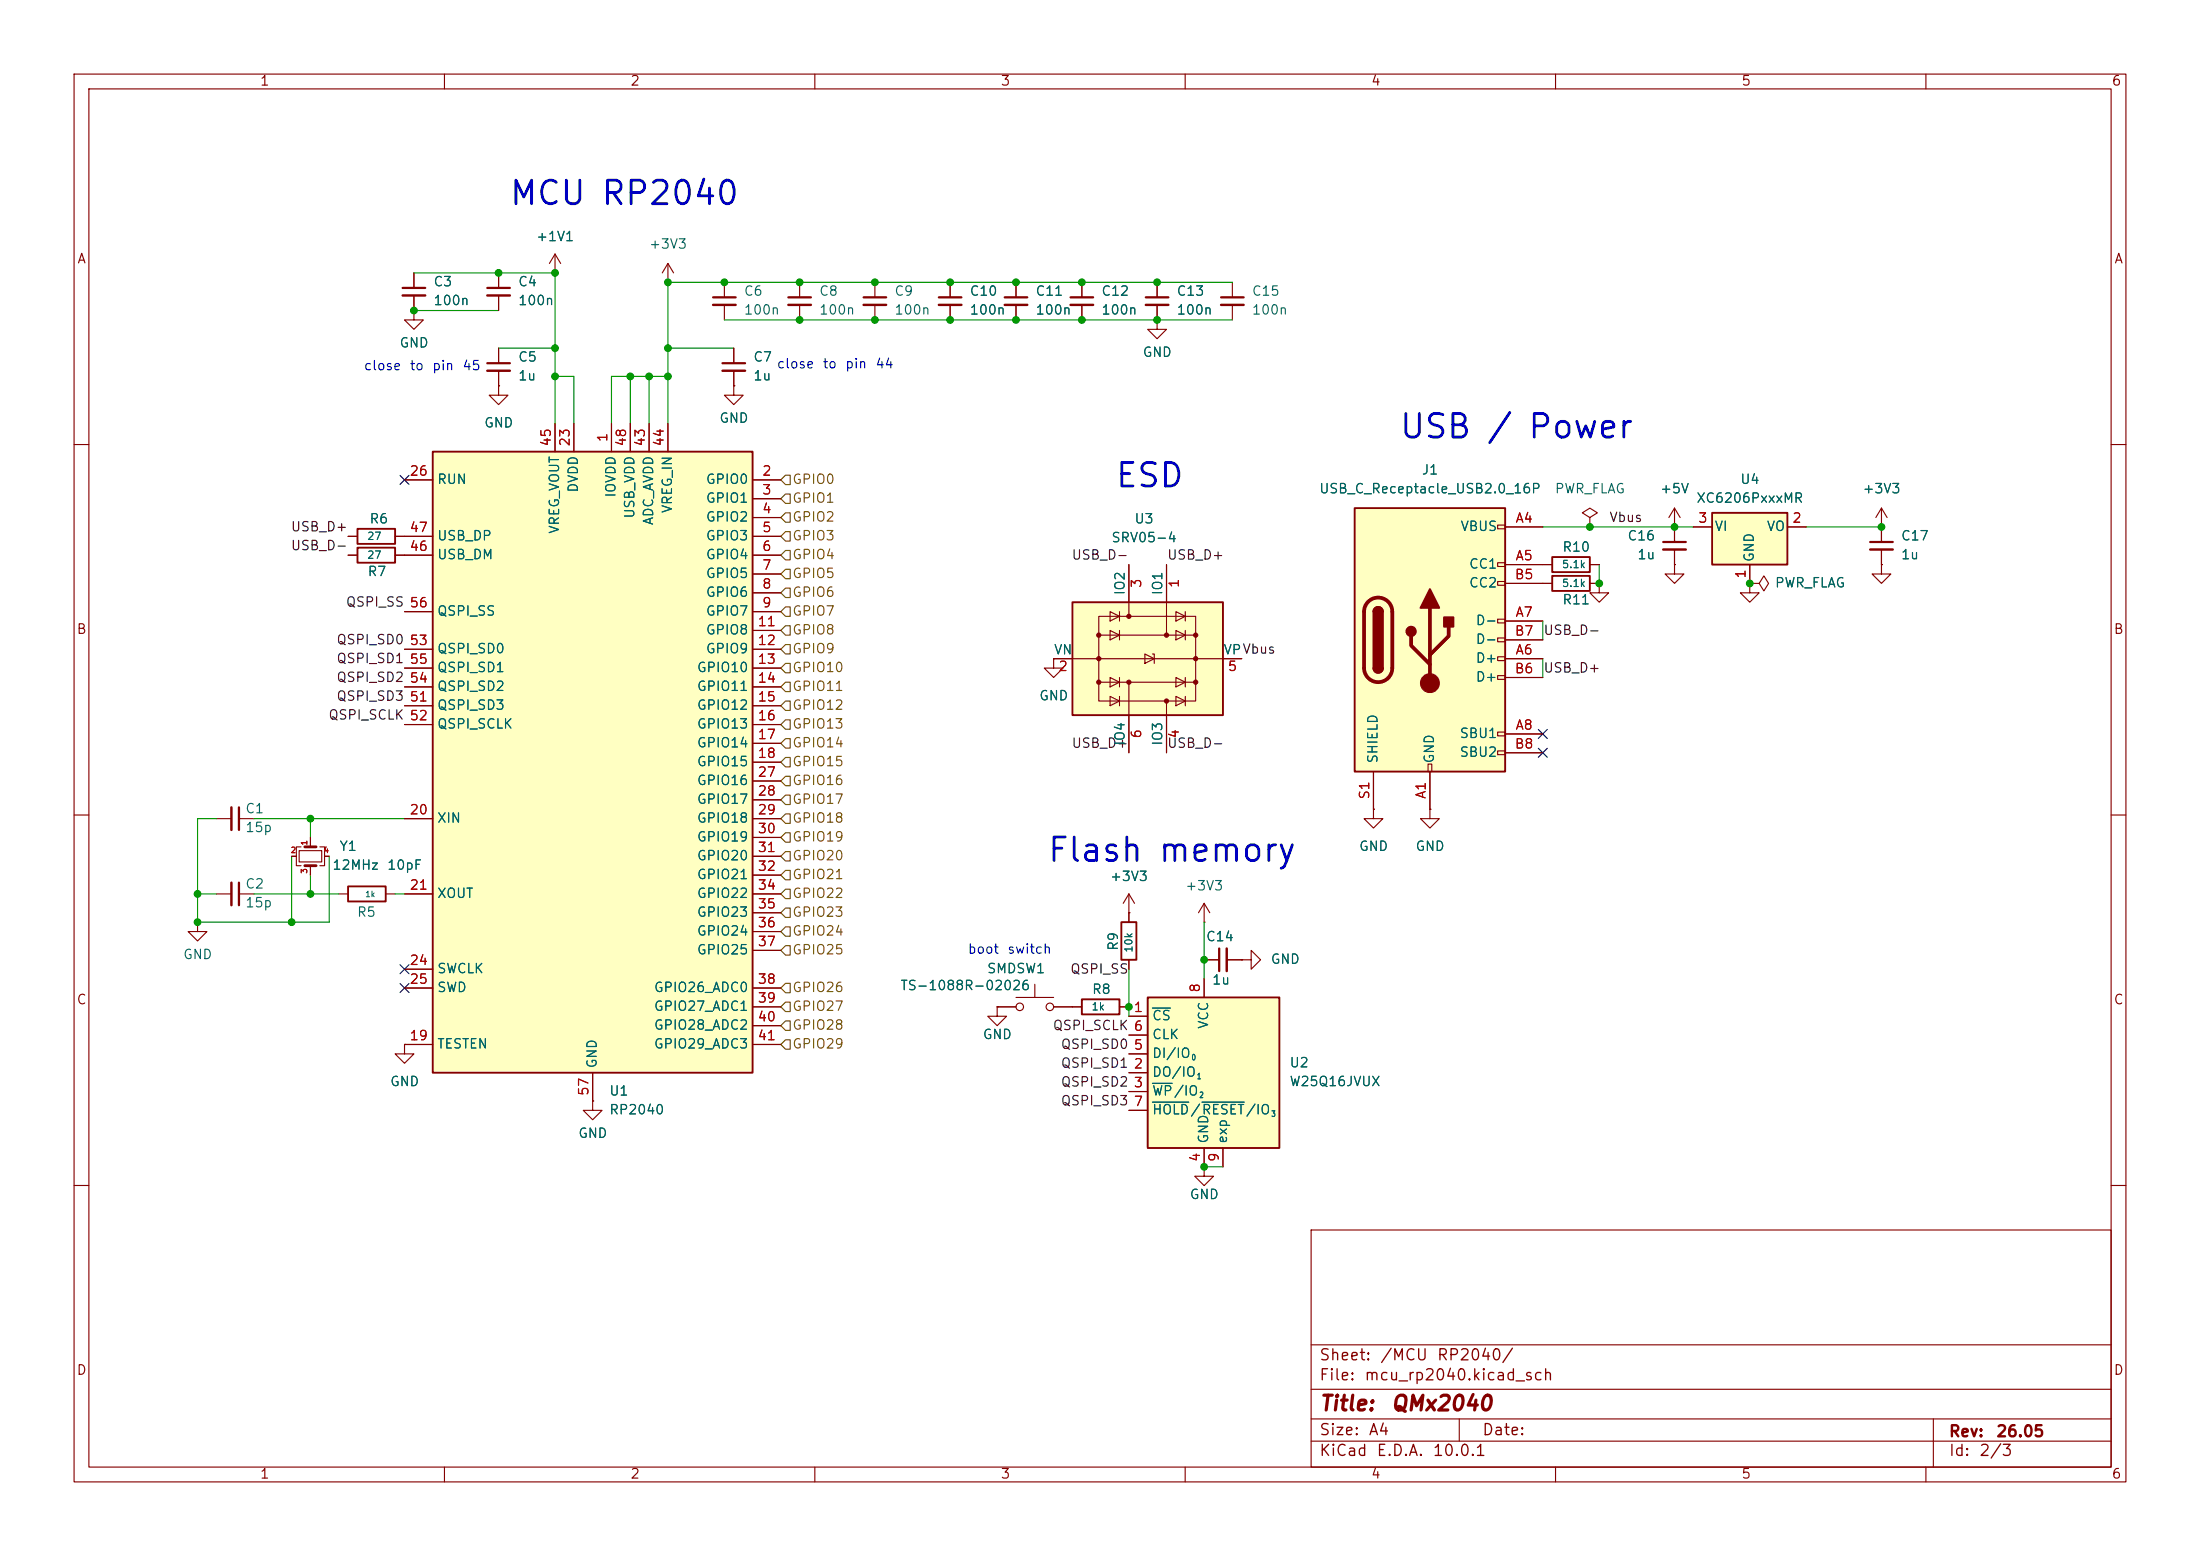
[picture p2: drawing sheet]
<svg xmlns="http://www.w3.org/2000/svg" width="297mm" height="210mm" viewBox="0 0 297 210" stroke-linecap="round" stroke-linejoin="round" font-family="sans-serif">
<g fill="none" stroke="#840000" stroke-width=".15">
<path d="M10 10h277v190h-277zM12 12h273v186h-273zM60 10v2M110 10v2M160 10v2M210 10v2M260 10v2M74.9 36.8h.1M74.9 34.3l-.7 1.3M74.9 34.3l.8 1.3M74.9 34.3v2.5M90.2 38.1h.1"/>
<path d="M90.2 35.6l-.8 1.2M90.2 35.6l.7 1.2M90.2 35.6v2.5M146 38.1v2M67.3 52.1v1.2h1.3l-1.3 1.3-1.3-1.3h1.3M67.3 52.1h.1M99.1 52.1v1.2h1.2l-1.2 1.3-1.3-1.3h1.3M99.1 52.1h.1M146 41.1v2.1M156.2 43.2v1.3h1.3l-1.3 1.2-1.3-1.2h1.3M156.2 43.2h.1M10 60h2"/>
<path d="M285 60h2M10 110h2M29.2 110.5h2M32.3 110.5h2M39.4 115.6h.6M40.4 114.8h3v1.5h-3zM40.6 114.3h-.6v2.5h.6M41.9 113v1.3M41.9 116.8v1.3M43.2 114.3h.6v2.5h-.6M43.8 115.6h.6M285 110h2"/>
<path d="M26.7 124.5v1.2h1.2l-1.2 1.3-1.3-1.3h1.3M26.7 124.5h.1M45.7 120.7h1.3M52.1 120.7h1.2M134.6 135.9v1.3h1.3l-1.3 1.2-1.3-1.2h1.3M134.6 135.9h.1M134.6 135.9h2.6M137.2 134.6h5M139.7 132.8v1.8M142.2 135.9h2.6M54.6 141v1.2h1.3l-1.3 1.3-1.3-1.3h1.3M54.6 141h.1"/>
<path d="M80 148.6v1.3h1.3l-1.3 1.2-1.3-1.2h1.3M80 148.6h.1M10 160h2M177 166h108v32h-108zM285 160h2M60 198v2M110 198v2M160 198v2M177 194.5h108M177 191.5h108M177 187.5h108M177 181.5h108"/>
<path d="M197 191.5v3M210 198v2M260 198v2M261 191.5v6.5"/>
<circle cx="137.7" cy="135.9" r=".51"/>
<circle cx="141.7" cy="135.9" r=".51"/>
</g>
<path d="M144.5 40.1h3.1M32.3 109v3" fill="none" stroke="#840000" stroke-width=".3"/>
<path d="M144.5 41.1h3.1M31.2 109v3" fill="none" stroke="#840000" stroke-width=".33"/>
<path d="M41.1 114.3h1.6M41.1 116.8h1.6" fill="none" stroke="#840000" stroke-width=".38"/>
<path d="M47 119.6h5.1v2.1h-5.1z" fill="none" stroke="#840000" stroke-width=".25"/>
<path d="M58.4 61h43.2v83.8h-43.2z" fill="#ffffc2"/>
<path d="M48.3 73.9h5v2h-5zM58.4 61h43.2v83.8h-43.2z" fill="none" stroke="#840000" stroke-width=".25"/>
<g fill="none" stroke="#840000" stroke-width=".15">
<path d="M74.9 57.2v3.8M77.5 57.2v3.8M82.5 57.2v3.8M85.1 57.2v3.8M87.6 57.2v3.8M90.2 57.2v3.8M47 74.9h1.3M53.3 74.9h5.1M54.6 64.8h3.8M54.6 72.4h3.8M101.6 64.8h3.8M101.6 67.3h3.8"/>
<path d="M101.6 69.9h3.8M101.6 72.4h3.8M101.6 74.9h3.8M101.6 77.5h3.8M214.6 69.9l1-.7-1-.6-1 .6 1 .7v1.2M214.6 71.1h.1M54.6 82.6h3.8M54.6 87.6h3.8M54.6 90.2h3.8M54.6 92.7h3.8M54.6 95.3h3.8M54.6 97.8h3.8"/>
<path d="M101.6 80h3.8M101.6 82.6h3.8M101.6 85.1h3.8M101.6 87.6h3.8M101.6 90.2h3.8M101.6 92.7h3.8M101.6 95.3h3.8M101.6 97.8h3.8M54.6 110.5h3.8M101.6 100.3h3.8M101.6 102.9h3.8M101.6 110.5h3.8"/>
<path d="M101.6 105.4h3.8M101.6 108h3.8M101.6 113h3.8M101.6 115.6h3.8M101.6 118.1h3.8M29.2 120.7h2M32.3 120.7h2M54.6 120.7h3.8M54.6 130.8h3.8M54.6 133.4h3.8M101.6 120.7h3.8M101.6 133.4h3.8"/>
<path d="M101.6 123.2h3.8M101.6 125.7h3.8M101.6 128.3h3.8M101.6 135.9h3.8M101.6 138.4h3.8M54.6 141h3.8M80 144.8v3.8M101.6 141h3.8"/>
</g>
<path d="M32.3 119.1v3.1" fill="none" stroke="#840000" stroke-width=".3"/>
<path d="M31.2 119.1v3.1" fill="none" stroke="#840000" stroke-width=".33"/>
<path d="M154.9 134.6h17.8v20.3h-17.8z" fill="#ffffc2"/>
<path d="M48.3 71.4h5v2h-5zM146 134.9h5.1v2h-5.1zM151.4 124.5h2v5h-2zM154.9 134.6h17.8v20.3h-17.8z" fill="none" stroke="#840000" stroke-width=".25"/>
<g fill="none" stroke="#840000" stroke-width=".15">
<path d="M97.8 38.1v2M156.2 38.1v2M166.4 38.1v2M97.8 41.1v2.1M99.1 47v2M99.1 50v2.1M156.2 41.1v2.1M166.4 41.1v2.1M47 72.4h1.3M53.3 72.4h1.3M226.1 71.1h.1M226.1 68.6l-.8 1.3"/>
<path d="M226.1 68.6l.7 1.3M226.1 68.6v2.5M236.2 78.7v1.3h1.3l-1.3 1.3-1.3-1.3h1.3M236.2 78.7h.1M185.4 109.2v1.3h1.3l-1.3 1.3-1.3-1.3h1.3M185.4 109.2h.1M193 109.2v1.3h1.3l-1.3 1.3-1.2-1.3h1.2M193 109.2h.1M144.8 135.9h1.2M151.1 135.9h1.3M152.4 123.2h.1M152.4 137.2h2.5"/>
<path d="M152.4 139.7h2.5M152.4 120.7v3.8M152.4 129.5v1.3M152.4 120.7l-.8 1.2M152.4 120.7l.8 1.2M162.6 124.5h.1M162.6 121.9v2.6M162.6 132.1v2.5M162.6 121.9l-.8 1.3M162.6 121.9l.7 1.3M162.6 129.5h2M165.6 129.5h2"/>
<path d="M167.6 129.5h1.3v-1.2l1.3 1.2-1.3 1.3v-1.3M167.6 129.5h.1M152.4 144.8h2.5M152.4 147.3h2.5M152.4 142.2h2.5M152.4 149.9h2.5M162.6 157.5v1.3h1.2l-1.2 1.2-1.3-1.2h1.3M162.6 157.5h.1M162.6 154.9v2.6M165.1 154.9v2.6"/>
</g>
<path d="M155.6 136.1h2.4M155.6 146.2h2.6M155.6 148.8h4.9M162.3 148.8h5.7" fill="none" stroke="#006464" stroke-width=".15"/>
<path d="M96.3 40.1h3M97.5 49h3.1M154.7 40.1h3M164.8 40.1h3.1M164.6 128v3.1" fill="none" stroke="#840000" stroke-width=".3"/>
<path d="M96.3 41.1h3M97.5 50h3.1M154.7 41.1h3M164.8 41.1h3.1M165.6 128v3.1" fill="none" stroke="#840000" stroke-width=".33"/>
<path d="M231.1 69.2h10.2v7h-10.2z" fill="#ffffc2"/>
<path d="M209.5 77.7h5.1v2.1h-5.1zM209.5 75.2h5.1v2h-5.1zM231.1 69.2h10.2v7h-10.2z" fill="none" stroke="#840000" stroke-width=".25"/>
<g fill="none" stroke="#840000" stroke-width=".15">
<path d="M67.3 36.8v2.1M67.3 39.9v2M107.9 38.1v2M118.1 38.1v2M128.3 38.1v2M137.2 38.1v2M67.3 47v2M67.3 50v2.1M107.9 41.1v2.1M118.1 41.1v2.1M128.3 41.1v2.1M137.2 41.1v2.1"/>
<path d="M208.3 78.7h1.2M208.3 76.2h1.2M214.6 78.7h1.3M214.6 76.2h1.3M215.9 78.7v1.3h1.3l-1.3 1.3-1.3-1.3h1.3M215.9 78.7h.1M226.1 76.2v1.3h1.2l-1.2 1.2-1.3-1.2h1.3M226.1 76.2h.1M226.1 71.1v2.1M226.1 74.2v2M228.6 71.1h2.5M236.2 78.7h1.3l.6 1.1 .7-1.1-.7-1-.6 1"/>
<path d="M236.2 78.7h.1M236.2 76.2v2.5M241.3 71.1h2.5M254 76.2v1.3h1.3l-1.3 1.2-1.3-1.2h1.3M254 76.2h.1M254 71.1v2.1M254 74.2v2M142.2 88.9v1.3h1.3l-1.3 1.2-1.2-1.2h1.2M142.2 88.9h.1"/>
</g>
<path d="M65.8 38.9h3M65.8 49h3M106.4 40.1h3.1M116.6 40.1h3M126.7 40.1h3.1M135.6 40.1h3.1M224.5 73.2h3.1M252.5 73.2h3" fill="none" stroke="#840000" stroke-width=".3"/>
<path d="M65.8 39.9h3M65.8 50h3M106.4 41.1h3.1M116.6 41.1h3M126.7 41.1h3.1M135.6 41.1h3.1M224.5 74.2h3.1M252.5 74.2h3" fill="none" stroke="#840000" stroke-width=".33"/>
<path d="M144.8 81.3h20.3v15.2h-20.3z" fill="#ffffc2"/>
<g fill="none" stroke="#840000" stroke-width=".15">
<path d="M55.9 36.8v2.1M55.9 39.9v2M152.4 76.2v7M157.5 76.2v9.5M142.2 88.9h25.4M148.3 83.2h13.1v11.4h-13.1zM148.3 85.7h13.1M148.3 92.1h13.1M149.9 82.6l1.2 .6-1.2 .6zM149.9 85.1l1.2 .6-1.2 .7zM149.9 91.4l1.2 .7-1.2 .6zM149.9 94l1.2 .6-1.2 .7z"/>
<path d="M151.1 82.6v1.2M151.1 85.1v1.3M151.1 91.4v1.3M151.1 94v1.3M152.4 92.1v9.5M154.6 88.3l1.2 .6-1.2 .6zM155.6 88.3h.2v1.2M157.5 94.6v7M158.7 82.6l1.3 .6-1.3 .6zM158.7 85.1l1.3 .6-1.3 .7zM158.7 91.4l1.3 .7-1.3 .6zM158.7 94l1.3 .6-1.3 .7z"/>
<path d="M160 82.6v1.2M160 85.1v1.3M160 91.4v1.3M160 94v1.3"/>
</g>
<path d="M144.8 81.3h20.3v15.2h-20.3z" fill="none" stroke="#840000" stroke-width=".25"/>
<g fill="#840000" stroke="#840000" stroke-width=".15">
<circle cx="152.4" cy="83.2" r=".28"/>
<circle cx="161.4" cy="85.7" r=".28"/>
<circle cx="157.5" cy="85.7" r=".28"/>
<circle cx="148.3" cy="85.7" r=".28"/>
<circle cx="161.4" cy="88.9" r=".28"/>
<circle cx="148.3" cy="88.9" r=".28"/>
<circle cx="161.4" cy="92.1" r=".28"/>
<circle cx="152.4" cy="92.1" r=".28"/>
<circle cx="148.3" cy="92.1" r=".28"/>
<circle cx="157.5" cy="94.6" r=".28"/>
</g>
<path d="M54.4 38.9h3" fill="none" stroke="#840000" stroke-width=".3"/>
<path d="M54.4 39.9h3" fill="none" stroke="#840000" stroke-width=".33"/>
<path d="M182.9 68.6h20.3v35.5h-20.3z" fill="#ffffc2"/>
<g fill="none" stroke="#840000" stroke-width=".15">
<path d="M55.9 36.8v2.1M55.9 39.9v2M67.3 36.8v2.1M67.3 39.9v2M74.9 36.8h.1M128.3 38.1v2M137.2 38.1v2M146 38.1v2M156.2 38.1v2M55.9 41.9v1.3h1.2l-1.2 1.3-1.3-1.3h1.3M55.9 41.9h.1M67.3 52.1h.1"/>
<path d="M67.3 47v2M67.3 50v2.1M74.9 57.2v3.8M77.5 57.2v3.8M82.5 57.2v3.8M85.1 57.2v3.8M87.6 57.2v3.8M90.2 57.2v3.8M99.1 52.1h.1M99.1 47v2M99.1 50v2.1M128.3 41.1v2.1"/>
<path d="M137.2 41.1v2.1M146 41.1v2.1M156.2 43.2h.1M156.2 41.1v2.1M47 72.4h1.3M47 74.9h1.3M53.3 72.4h5.1M53.3 74.9h5.1M54.6 64.8h3.8M101.6 64.8h3.8M101.6 67.3h3.8M101.6 69.9h3.8"/>
<path d="M101.6 72.4h3.8M101.6 74.9h3.8M101.6 77.5h3.8M152.4 76.2v5.1M157.5 76.2v5.1M202.2 70.9h1v.5h-1zM202.2 75.9h1v.6h-1zM202.2 78.5h1v.5h-1zM203.2 71.1h5.1M203.2 76.2h6.3M203.2 78.7h6.3M214.6 76.2h1.3"/>
<path d="M214.6 78.7h1.3M215.9 78.7h.1M226.1 76.2h.1M226.1 71.1h.1M226.1 71.1v2.1M226.1 74.2v2M228.6 71.1h2.5M236.2 78.7h.1M236.2 76.2v2.5M241.3 71.1h2.5M254 71.1h.1M254 76.2h.1"/>
<path d="M254 68.6l-.8 1.3M254 68.6l.8 1.3M254 68.6v4.6M254 74.2v2M54.6 82.6h3.8M54.6 87.6h3.8M54.6 90.2h3.8M54.6 92.7h3.8M54.6 95.3h3.8M54.6 97.8h3.8M101.6 80h3.8M101.6 82.6h3.8"/>
<path d="M101.6 85.1h3.8M101.6 87.6h3.8M101.6 90.2h3.8M101.6 92.7h3.8M101.6 95.3h3.8M101.6 97.8h3.8M142.2 88.9h.1M142.2 88.9h2.6M152.4 96.5v5.1M157.5 96.5v5.1M165.1 88.9h2.5M202.2 83.6h1v.5h-1z"/>
<path d="M202.2 86.1h1v.5h-1zM202.2 88.6h1v.6h-1zM202.2 91.2h1v.5h-1zM202.2 98.8h1v.5h-1zM203.2 88.9h5.1M203.2 83.8h5.1M203.2 99.1h5.1M203.2 91.4h5.1M203.2 86.4h5.1M39.4 115.6h.6M41.9 113v1.3M41.9 116.8v1.3"/>
<path d="M43.8 115.6h.6M54.6 110.5h3.8M101.6 100.3h3.8M101.6 102.9h3.8M101.6 110.5h3.8M101.6 105.4h3.8M101.6 108h3.8M101.6 113h3.8M101.6 115.6h3.8M101.6 118.1h3.8M185.4 109.2h.1M185.4 104.1v5.1"/>
<path d="M192.8 103.1h.5v1h-.5zM193 109.2h.1M193 104.1v5.1M202.2 101.3h1v.6h-1zM203.2 101.6h5.1M54.6 120.7h3.8M54.6 130.8h3.8M54.6 133.4h3.8M101.6 135.9h3.8M101.6 120.7h3.8M101.6 133.4h3.8M101.6 123.2h3.8"/>
<path d="M101.6 125.7h3.8M101.6 128.3h3.8M101.6 138.4h3.8M134.6 135.9h.1M134.6 135.9h2.6M142.2 135.9h3.8M151.1 135.9h1.3M152.4 123.2h.1M152.4 123.2v1.3M152.4 129.5v1.3M152.4 137.2h2.5M152.4 139.7h2.5"/>
<path d="M162.6 132.1v2.5M162.6 129.5h2M165.6 129.5h2M167.6 129.5h.1M54.6 141h.1M54.6 141h3.8M80 148.6h.1M80 144.8v3.8M101.6 141h3.8M152.4 144.8h2.5M152.4 147.3h2.5M152.4 142.2h2.5"/>
<path d="M152.4 149.9h2.5M162.6 157.5h.1M162.6 154.9v2.6M165.1 154.9v2.6"/>
</g>
<path d="M182.9 68.6h20.3v35.5h-20.3zM185.4 82.6a.64 .64 0 0 1 .7-.7 .64 .64 0 0 1 .6 .7M185.4 90.2a.64 .64 0 0 0 .7 .6 .64 .64 0 0 0 .6-.6" fill="none" stroke="#840000" stroke-width=".25"/>
<path d="M184.7 81.2a1.9 1.9 0 0 1 2.1-.4 1.9 1.9 0 0 1 1.2 1.8v7.6a1.91 1.91 0 0 1-1.9 1.9 1.91 1.91 0 0 1-2-1.9v-7.6a1.9 1.9 0 0 1 .6-1.4zM190.5 85.9v1.2l2.5 2.6M193 82v10.2M195.6 84.6v1.3l-2.6 2.5" fill="none" stroke="#840000" stroke-width=".51"/>
<g fill="#840000" stroke="#840000" stroke-width=".25">
<path d="M185.4 82.6h1.3v7.6h-1.3z"/>
<path d="M185.6 82.1a.64 .64 0 0 1 .7-.1 .64 .64 0 0 1 .4 .6h-1.3z"/>
<path d="M185.4 90.2h1.3a.64 .64 0 0 1-.6 .6 .64 .64 0 0 1-.7-.6z"/>
<path d="M193 79.5l1.3 2.5h-2.5z"/>
<path d="M194.9 83.3h1.3v1.3h-1.3z"/>
<circle cx="190.5" cy="85.2" r=".63"/>
</g>
<circle cx="193" cy="92.2" r="1.27" fill="#840000" stroke="#840000" stroke-width=".15"/>
<g fill="none" stroke="#725600" stroke-width=".15">
<path d="M106 66.7h.7v1.2h-.7l-.6-.6zM106 69.2h.7v1.3h-.7l-.6-.6zM106 64.1h.7v1.3h-.7l-.6-.6zM106 74.3h.7v1.3h-.7l-.6-.7zM106 71.8h.7v1.2h-.7l-.6-.6zM106 76.8h.7v1.3h-.7l-.6-.6zM106 79.4h.7v1.2h-.7l-.6-.6zM106 92.1h.7v1.2h-.7l-.6-.6zM106 94.6h.7v1.3h-.7l-.6-.6zM106 89.5h.7v1.3h-.7l-.6-.6zM106 81.9h.7v1.3h-.7l-.6-.6zM106 97.2h.7v1.2h-.7l-.6-.6z"/>
<path d="M106 84.5h.7v1.2h-.7l-.6-.6zM106 87h.7v1.3h-.7l-.6-.7zM106 99.7h.7v1.3h-.7l-.6-.7zM106 104.8h.7v1.2h-.7l-.6-.6zM106 117.5h.7v1.2h-.7l-.6-.6zM106 112.4h.7v1.3h-.7l-.6-.7zM106 109.9h.7v1.2h-.7l-.6-.6zM106 102.2h.7v1.3h-.7l-.6-.6zM106 107.3h.7v1.3h-.7l-.6-.6zM106 114.9h.7v1.3h-.7l-.6-.6zM106 137.8h.7v1.3h-.7l-.6-.7zM106 132.7h.7v1.3h-.7l-.6-.6z"/>
<path d="M106 127.6h.7v1.3h-.7l-.6-.6zM106 135.3h.7v1.2h-.7l-.6-.6zM106 122.6h.7v1.2h-.7l-.6-.6zM106 125.1h.7v1.3h-.7l-.6-.7zM106 120h.7v1.3h-.7l-.6-.6zM106 140.3h.7v1.3h-.7l-.6-.6z"/>
</g>
<g fill="none" stroke="#009600" stroke-width=".15">
<path d="M55.9 36.8h19v20.4M166.4 38.1h-76.2v19.1M55.9 41.9h11.4M67.3 47h7.6M74.9 50.8h2.6v6.4M85.1 50.8v6.4M87.6 50.8v6.4M90.2 50.8h-7.7v6.4M90.2 47h8.9M97.8 43.2h68.6M208.3 71.1h20.3M215.9 76.2v2.5"/>
<path d="M243.8 71.1h10.2M208.3 83.8v2.6M208.3 88.9v2.5M29.2 110.5h-2.5v14h17.7v-8.9M34.3 110.5h20.3M39.4 115.6v8.9M41.9 110.5v2.5M41.9 118.1v2.6M26.7 120.7h2.5M34.3 120.7h11.4M53.3 120.7h1.3M152.4 130.8v6.4"/>
<path d="M162.6 124.5v7.6M162.6 157.5h2.5"/>
</g>
<path d="M54 64.2l1.2 1.2M55.2 64.2l-1.2 1.2M207.7 98.5l1.2 1.2M208.9 98.5l-1.2 1.2M207.7 101l1.2 1.2M208.9 101l-1.2 1.2M54 132.7l1.2 1.3M54 130.2l1.2 1.2M55.2 132.7l-1.2 1.3M55.2 130.2l-1.2 1.2" fill="none" stroke="#000084" stroke-width=".15"/>
<path d="M155.6 136.1h2.4M155.6 146.2h2.6M155.6 148.8h4.9M162.3 148.8h5.7" fill="none" stroke="#006464" stroke-width=".15"/>
<g fill="#009600" stroke="#009600" stroke-width=".14">
<circle cx="118.1" cy="43.2" r=".46"/>
<circle cx="118.1" cy="38.1" r=".46"/>
<circle cx="128.3" cy="43.2" r=".46"/>
<circle cx="128.3" cy="38.1" r=".46"/>
<circle cx="90.2" cy="50.8" r=".46"/>
<circle cx="107.9" cy="43.2" r=".46"/>
<circle cx="107.9" cy="38.1" r=".46"/>
<circle cx="137.2" cy="38.1" r=".46"/>
<circle cx="137.2" cy="43.2" r=".46"/>
<circle cx="156.2" cy="43.2" r=".46"/>
<circle cx="156.2" cy="38.1" r=".46"/>
<circle cx="146" cy="43.2" r=".46"/>
<circle cx="146" cy="38.1" r=".46"/>
<circle cx="87.6" cy="50.8" r=".46"/>
<circle cx="41.9" cy="120.7" r=".46"/>
<circle cx="41.9" cy="110.5" r=".46"/>
<circle cx="162.6" cy="157.5" r=".46"/>
<circle cx="162.6" cy="129.5" r=".46"/>
<circle cx="152.4" cy="135.9" r=".46"/>
<circle cx="26.7" cy="124.5" r=".46"/>
<circle cx="26.7" cy="120.7" r=".46"/>
<circle cx="39.4" cy="124.5" r=".46"/>
<circle cx="67.3" cy="36.8" r=".46"/>
<circle cx="74.9" cy="36.8" r=".46"/>
<circle cx="90.2" cy="38.1" r=".46"/>
<circle cx="97.8" cy="38.1" r=".46"/>
<circle cx="74.9" cy="50.8" r=".46"/>
<circle cx="74.9" cy="47" r=".46"/>
<circle cx="55.9" cy="41.9" r=".46"/>
<circle cx="85.1" cy="50.8" r=".46"/>
<circle cx="90.2" cy="47" r=".46"/>
<circle cx="226.1" cy="71.1" r=".46"/>
<circle cx="236.2" cy="78.7" r=".46"/>
<circle cx="254" cy="71.1" r=".46"/>
<circle cx="215.9" cy="78.7" r=".46"/>
<circle cx="214.6" cy="71.1" r=".46"/>
</g>
<g font-size="3.2" fill="#0000c2">
<text x="68.6" y="28.5">MCU RP2040</text>
<text x="188.7" y="59.9">USB / Power</text>
<text x="150.4" y="66.6">ESD</text>
<text x="141.2" y="117.1">Flash memory</text>
</g>
<g font-size="2" fill="#840000">
<text x="178" y="190.9">Title:</text>
<text x="187.7" y="190.9">QMx2040</text>
</g>
<g font-size="1.5" fill="#840000">
<text x="178" y="184">Sheet:</text>
<text x="186.2" y="184">/MCU</text>
<text x="193.9" y="184">RP2040/</text>
<text x="178" y="186.7">File:</text>
<text x="184.1" y="186.7">mcu_rp2040.kicad_sch</text>
<text x="178" y="196.9">KiCad</text>
<text x="178" y="194.1">Size:</text>
<text x="184.7" y="194.1">A4</text>
<text x="185.7" y="196.9">E.D.A.</text>
<text x="193.3" y="196.9">10.0.1</text>
<text x="200" y="194.1">Date:</text>
<text x="263" y="194.3">Rev:</text>
<text x="263" y="196.9">Id:</text>
<text x="267.1" y="196.9">2/3</text>
<text x="269.4" y="194.3">26.05</text>
</g>
<g font-size="1.3" fill="#840000">
<text x="35" y="11.9">1</text>
<text x="85" y="11.9">2</text>
<text x="135" y="11.9">3</text>
<text x="185" y="11.9">4</text>
<text x="235" y="11.9">5</text>
<text x="285" y="11.9">6</text>
<text x="10.3" y="35.9">A</text>
<text x="285.3" y="35.9">A</text>
<text x="10.3" y="85.9">B</text>
<text x="285.3" y="85.9">B</text>
<text x="10.3" y="135.9">C</text>
<text x="285.3" y="135.9">C</text>
<text x="10.3" y="185.9">D</text>
<text x="285.3" y="185.9">D</text>
<text x="35" y="199.9">1</text>
<text x="85" y="199.9">2</text>
<text x="135" y="199.9">3</text>
<text x="185" y="199.9">4</text>
<text x="235" y="199.9">5</text>
<text x="285" y="199.9">6</text>
</g>
<g font-size="1.3" fill="#006464">
<text x="72.3" y="32.9">+1V1</text>
<text x="87.5" y="33.9">+3V3</text>
<text x="58.4" y="39">C3</text>
<text x="58.4" y="41.5">100n</text>
<text x="69.9" y="39">C4</text>
<text x="69.9" y="41.5">100n</text>
<text x="100.3" y="40.2">C6</text>
<text x="110.5" y="40.2">C8</text>
<text x="120.7" y="40.2">C9</text>
<text x="130.8" y="40.2">C10</text>
<text x="139.7" y="40.2">C11</text>
<text x="148.6" y="40.2">C12</text>
<text x="158.8" y="40.2">C13</text>
<text x="168.9" y="40.2">C15</text>
<text x="53.8" y="47.2">GND</text>
<text x="100.3" y="42.8">100n</text>
<text x="110.5" y="42.8">100n</text>
<text x="120.7" y="42.8">100n</text>
<text x="130.8" y="42.8">100n</text>
<text x="139.7" y="42.8">100n</text>
<text x="148.6" y="42.8">100n</text>
<text x="158.8" y="42.8">100n</text>
<text x="168.9" y="42.8">100n</text>
<text x="69.9" y="49.1">C5</text>
<text x="69.9" y="51.7">1u</text>
<text x="101.6" y="49.1">C7</text>
<text x="101.6" y="51.7">1u</text>
<text x="154.2" y="48.5">GND</text>
<text x="65.3" y="58">GND</text>
<text x="97" y="57.4">GND</text>
<text x="58.9" y="65.6">RUN</text>
<text x="95.2" y="65.6">GPIO0</text>
<text x="191.8" y="64.4">J1</text>
<text x="234.8" y="65.6">U4</text>
<text x="49.8" y="71">R6</text>
<text x="78.3" y="66.6" transform="rotate(-90 78.3 66.6)">DVDD</text>
<text x="83.4" y="67.2" transform="rotate(-90 83.4 67.2)">IOVDD</text>
<text x="86" y="70.1" transform="rotate(-90 86 70.1)">USB_VDD</text>
<text x="88.5" y="71" transform="rotate(-90 88.5 71)">ADC_AVDD</text>
<text x="91" y="69.4" transform="rotate(-90 91 69.4)">VREG_IN</text>
<text x="95.2" y="68.2">GPIO1</text>
<text x="95.2" y="70.7">GPIO2</text>
<text x="153.1" y="71">U3</text>
<text x="178" y="66.9">USB_C_Receptacle_USB2.0_16P</text>
<text x="197.1" y="72">VBUS</text>
<text x="209.8" y="66.9">PWR_FLAG</text>
<text x="224" y="66.9">+5V</text>
<text x="228.9" y="68.2">XC6206PxxxMR</text>
<text x="231.4" y="72">VI</text>
<text x="238.4" y="72">VO</text>
<text x="251.4" y="66.9">+3V3</text>
<text x="58.9" y="75.8">USB_DM</text>
<text x="58.9" y="73.3">USB_DP</text>
<text x="75.8" y="72.1" transform="rotate(-90 75.8 72.1)">VREG_VOUT</text>
<text x="95.2" y="73.3">GPIO3</text>
<text x="95.2" y="75.8">GPIO4</text>
<text x="149.9" y="73.5">SRV05-4</text>
<text x="198.2" y="77.1">CC1</text>
<text x="210.8" y="74.8">R10</text>
<text x="219.6" y="73.3">C16</text>
<text x="220.9" y="75.8">1u</text>
<text x="237.1" y="75.9" transform="rotate(-90 237.1 75.9)">GND</text>
<text x="256.5" y="75.8">1u</text>
<text x="256.5" y="73.3">C17</text>
<text x="49.5" y="78.1">R7</text>
<text x="58.9" y="83.4">QSPI_SS</text>
<text x="95.2" y="78.3">GPIO5</text>
<text x="95.2" y="80.9">GPIO6</text>
<text x="95.2" y="83.4">GPIO7</text>
<text x="152.1" y="80.4" transform="rotate(-90 152.1 80.4)">IO2</text>
<text x="157.2" y="80.4" transform="rotate(-90 157.2 80.4)">IO1</text>
<text x="198.2" y="79.6">CC2</text>
<text x="210.8" y="81.9">R11</text>
<text x="239.5" y="79.6">PWR_FLAG</text>
<text x="58.9" y="88.5">QSPI_SD0</text>
<text x="95.2" y="86">GPIO8</text>
<text x="95.2" y="88.5">GPIO9</text>
<text x="142.2" y="88.6">VN</text>
<text x="165.1" y="88.6">VPVbus</text>
<text x="165.1" y="88.6">VP</text>
<text x="199.1" y="89.8">D+</text>
<text x="199.1" y="84.7">D-</text>
<text x="199.1" y="87.2">D-</text>
<text x="58.9" y="93.6">QSPI_SD2</text>
<text x="58.9" y="91">QSPI_SD1</text>
<text x="94" y="91">GPIO10</text>
<text x="94" y="93.6">GPIO11</text>
<text x="140.2" y="94.8">GND</text>
<text x="199.1" y="92.3">D+</text>
<text x="58.9" y="96.1">QSPI_SD3</text>
<text x="58.9" y="98.7">QSPI_SCLK</text>
<text x="94" y="96.1">GPIO12</text>
<text x="94" y="98.7">GPIO13</text>
<text x="94" y="101.2">GPIO14</text>
<text x="152.1" y="100.7" transform="rotate(-90 152.1 100.7)">IO4</text>
<text x="157.2" y="100.7" transform="rotate(-90 157.2 100.7)">IO3</text>
<text x="197" y="99.9">SBU1</text>
<text x="94" y="103.7">GPIO15</text>
<text x="94" y="106.3">GPIO16</text>
<text x="186.3" y="103.1" transform="rotate(-90 186.3 103.1)">SHIELD</text>
<text x="193.9" y="103.1" transform="rotate(-90 193.9 103.1)">GND</text>
<text x="197" y="102.5">SBU2</text>
<text x="33" y="110.1">C1</text>
<text x="33" y="112.6">15p</text>
<text x="58.9" y="111.4">XIN</text>
<text x="94" y="108.8">GPIO17</text>
<text x="94" y="111.4">GPIO18</text>
<text x="94" y="113.9">GPIO19</text>
<text x="44.8" y="117.7">12MHz</text>
<text x="45.7" y="115.2">Y1</text>
<text x="52.2" y="117.7">10pF</text>
<text x="94" y="116.4">GPIO20</text>
<text x="94" y="119">GPIO21</text>
<text x="149.8" y="119.2">+3V3</text>
<text x="183.4" y="115.2">GND</text>
<text x="191" y="115.2">GND</text>
<text x="33" y="120.2">C2</text>
<text x="33" y="122.8">15p</text>
<text x="48.1" y="124.1">R5</text>
<text x="58.9" y="121.5">XOUT</text>
<text x="94" y="121.5">GPIO22</text>
<text x="94" y="124.1">GPIO23</text>
<text x="159.9" y="120.5">+3V3</text>
<text x="24.6" y="129.8">GND</text>
<text x="58.9" y="131.7">SWCLK</text>
<text x="94" y="126.6">GPIO24</text>
<text x="94" y="129.1">GPIO25</text>
<text x="133.2" y="131.7">SMDSW1</text>
<text x="151.2" y="128.4" transform="rotate(-90 151.2 128.4)">R9</text>
<text x="162.7" y="127.4">C14</text>
<text x="171.5" y="130.4">GND</text>
<text x="58.9" y="134.2">SWD</text>
<text x="88.2" y="134.2">GPIO26_ADC0</text>
<text x="88.2" y="136.8">GPIO27_ADC1</text>
<text x="121.5" y="134">TS-1088R-02026</text>
<text x="147.3" y="134.5">R8</text>
<text x="163.5" y="133.2">1u</text>
<text x="58.9" y="141.8">TESTEN</text>
<text x="88.2" y="139.3">GPIO28_ADC2</text>
<text x="88.2" y="141.8">GPIO29_ADC3</text>
<text x="132.6" y="140.6">GND</text>
<text x="155.4" y="138">CS</text>
<text x="155.4" y="143.1">DI/IO</text>
<text x="155.4" y="140.6">CLK</text>
<text x="163.4" y="139" transform="rotate(-90 163.4 139)">VCC</text>
<text x="52.6" y="146.9">GND</text>
<text x="80.9" y="144.3" transform="rotate(-90 80.9 144.3)">GND</text>
<text x="82.2" y="148.2">U1</text>
<text x="155.4" y="145.6">DO/IO</text>
<text x="155.4" y="148.2">WP/IO</text>
<text x="174" y="146.9">W25Q16JVUX</text>
<text x="174" y="144.4">U2</text>
<text x="78" y="153.9">GND</text>
<text x="82.2" y="150.7">RP2040</text>
<text x="155.4" y="150.7">HOLD/RESET/IO</text>
<text x="163.4" y="154.4" transform="rotate(-90 163.4 154.4)">GND</text>
<text x="166" y="154.4" transform="rotate(-90 166 154.4)">exp</text>
<text x="160.5" y="162.2">GND</text>
</g>
<g font-size="1.3" fill="#0000c2">
<text x="49" y="50.3">close</text>
<text x="55.2" y="50.3">to</text>
<text x="58.3" y="50.3">pin</text>
<text x="62.3" y="50.3">45</text>
<text x="104.8" y="50">close</text>
<text x="111" y="50">to</text>
<text x="114" y="50">pin</text>
<text x="118.1" y="50">44</text>
<text x="130.6" y="129">boot</text>
<text x="135.9" y="129">switch</text>
</g>
<g font-size="1.3" fill="#a90000">
<text x="82.3" y="59.8" transform="rotate(-90 82.3 59.8)">1</text>
<text x="55.2" y="64.5">26</text>
<text x="74.7" y="60.4" transform="rotate(-90 74.7 60.4)">45</text>
<text x="77.2" y="60.4" transform="rotate(-90 77.2 60.4)">23</text>
<text x="84.8" y="60.4" transform="rotate(-90 84.8 60.4)">48</text>
<text x="87.4" y="60.4" transform="rotate(-90 87.4 60.4)">43</text>
<text x="89.9" y="60.4" transform="rotate(-90 89.9 60.4)">44</text>
<text x="102.8" y="64.5">2</text>
<text x="102.8" y="67.1">3</text>
<text x="102.8" y="69.6">4</text>
<text x="204.5" y="70.9">A4</text>
<text x="229.2" y="70.9">3</text>
<text x="241.9" y="70.9">2</text>
<text x="55.2" y="74.7">46</text>
<text x="55.2" y="72.1">47</text>
<text x="102.8" y="72.1">5</text>
<text x="102.8" y="74.7">6</text>
<text x="102.8" y="77.2">7</text>
<text x="204.5" y="75.9">A5</text>
<text x="55.2" y="82.3">56</text>
<text x="102.8" y="79.8">8</text>
<text x="102.8" y="82.3">9</text>
<text x="154.4" y="79.4" transform="rotate(-90 154.4 79.4)">3</text>
<text x="159.5" y="79.4" transform="rotate(-90 159.5 79.4)">1</text>
<text x="204.4" y="78.5">B5</text>
<text x="204.5" y="83.6">A7</text>
<text x="236" y="78.2" transform="rotate(-90 236 78.2)">1</text>
<text x="55.2" y="87.4">53</text>
<text x="55.2" y="89.9">55</text>
<text x="102.2" y="84.8">11</text>
<text x="102.2" y="87.4">12</text>
<text x="102.2" y="89.9">13</text>
<text x="204.4" y="86.1">B7</text>
<text x="204.5" y="88.6">A6</text>
<text x="55.2" y="95">51</text>
<text x="55.2" y="92.5">54</text>
<text x="102.2" y="92.5">14</text>
<text x="102.2" y="95">15</text>
<text x="142.8" y="90.9">2</text>
<text x="165.7" y="90.9">5</text>
<text x="204.4" y="91.2">B6</text>
<text x="55.2" y="97.5">52</text>
<text x="102.2" y="97.5">16</text>
<text x="102.2" y="100.1">17</text>
<text x="154.4" y="99.8" transform="rotate(-90 154.4 99.8)">6</text>
<text x="159.5" y="99.8" transform="rotate(-90 159.5 99.8)">4</text>
<text x="204.4" y="101.3">B8</text>
<text x="204.5" y="98.8">A8</text>
<text x="102.2" y="102.6">18</text>
<text x="102.2" y="105.2">27</text>
<text x="102.2" y="107.7">28</text>
<text x="185.2" y="108" transform="rotate(-90 185.2 108)">S1</text>
<text x="192.8" y="107.9" transform="rotate(-90 192.8 107.9)">A1</text>
<text x="55.2" y="110.2">20</text>
<text x="102.2" y="110.2">29</text>
<text x="102.2" y="112.8">30</text>
<text x="102.2" y="115.3">31</text>
<text x="102.2" y="117.9">32</text>
<text x="55.2" y="120.4">21</text>
<text x="102.2" y="120.4">34</text>
<text x="102.2" y="122.9">35</text>
<text x="102.2" y="125.5">36</text>
<text x="55.2" y="130.6">24</text>
<text x="102.2" y="128">37</text>
<text x="55.2" y="133.1">25</text>
<text x="102.2" y="133.1">38</text>
<text x="102.2" y="135.6">39</text>
<text x="153" y="136.9">1</text>
<text x="162.3" y="134.1" transform="rotate(-90 162.3 134.1)">8</text>
<text x="55.2" y="140.7">19</text>
<text x="102.2" y="138.2">40</text>
<text x="102.2" y="140.7">41</text>
<text x="153" y="142">5</text>
<text x="153" y="139.4">6</text>
<text x="79.8" y="148" transform="rotate(-90 79.8 148)">57</text>
<text x="153" y="144.5">2</text>
<text x="153" y="147.1">3</text>
<text x="153" y="149.6">7</text>
<text x="162.3" y="156.9" transform="rotate(-90 162.3 156.9)">4</text>
<text x="164.8" y="156.9" transform="rotate(-90 164.8 156.9)">9</text>
</g>
<g font-size="1.3" fill="#725600">
<text x="106.9" y="65.6">GPIO0</text>
<text x="106.9" y="68.2">GPIO1</text>
<text x="106.9" y="70.7">GPIO2</text>
<text x="106.9" y="75.8">GPIO4</text>
<text x="106.9" y="73.3">GPIO3</text>
<text x="106.9" y="83.4">GPIO7</text>
<text x="106.9" y="78.3">GPIO5</text>
<text x="106.9" y="80.9">GPIO6</text>
<text x="106.9" y="86">GPIO8</text>
<text x="106.9" y="88.5">GPIO9</text>
<text x="106.9" y="93.6">GPIO11</text>
<text x="106.9" y="91">GPIO10</text>
<text x="106.9" y="96.1">GPIO12</text>
<text x="106.9" y="98.7">GPIO13</text>
<text x="106.9" y="101.2">GPIO14</text>
<text x="106.9" y="106.3">GPIO16</text>
<text x="106.9" y="103.7">GPIO15</text>
<text x="106.9" y="113.9">GPIO19</text>
<text x="106.9" y="111.4">GPIO18</text>
<text x="106.9" y="108.8">GPIO17</text>
<text x="106.9" y="119">GPIO21</text>
<text x="106.9" y="116.4">GPIO20</text>
<text x="106.9" y="124.1">GPIO23</text>
<text x="106.9" y="121.5">GPIO22</text>
<text x="106.9" y="129.1">GPIO25</text>
<text x="106.9" y="126.6">GPIO24</text>
<text x="106.9" y="134.2">GPIO26</text>
<text x="106.9" y="136.8">GPIO27</text>
<text x="106.9" y="139.3">GPIO28</text>
<text x="106.9" y="141.8">GPIO29</text>
</g>
<g font-size="1.3" fill="#0f0f0f">
<text x="217.2" y="70.8">Vbus</text>
<text x="39.2" y="74.6">USB_D-</text>
<text x="39.2" y="72">USB_D+</text>
<text x="144.6" y="75.9">USB_D-</text>
<text x="157.5" y="75.9">USB_D+</text>
<text x="46.6" y="82.2">QSPI_SS 56</text>
<text x="45.3" y="89.8">QSPI_SD1</text>
<text x="45.3" y="87.3">QSPI_SD0</text>
<text x="208.3" y="86">USB_D-</text>
<text x="45.3" y="92.4">QSPI_SD2</text>
<text x="45.3" y="94.9">QSPI_SD3</text>
<text x="208.3" y="91.1">USB_D+</text>
<text x="44.2" y="97.4">QSPI_SCLK 52</text>
<text x="144.6" y="101.3">USB_D+</text>
<text x="157.5" y="101.3">USB_D-</text>
<text x="144.4" y="131.7">QSPI_SS</text>
<text x="142" y="139.4">QSPI_SCLK 6</text>
<text x="143.1" y="141.9">QSPI_SD0</text>
<text x="143.1" y="147">QSPI_SD2</text>
<text x="143.1" y="149.5">QSPI_SD3</text>
<text x="143.1" y="144.4">QSPI_SD1</text>
</g>
<g font-size="1" fill="#006464">
<text x="49.5" y="75.7">27</text>
<text x="49.5" y="73.1">27</text>
<text x="210.8" y="76.9">5.1k</text>
<text x="210.8" y="79.5">5.1k</text>
<text x="153.1" y="128.7" transform="rotate(-90 153.1 128.7)">10k</text>
<text x="147.3" y="136.6">1k</text>
</g>
<g font-size=".8" fill="#a90000">
<text x="39.2" y="115.3">2</text>
<text x="41.7" y="118" transform="rotate(-90 41.7 118)">3</text>
<text x="41.7" y="114.2" transform="rotate(-90 41.7 114.2)">1</text>
<text x="43.6" y="115.3">4</text>
</g>
<g font-size=".8" fill="#006464">
<text x="49.2" y="121.3">1k</text>
<text x="160.8" y="143.3">0</text>
<text x="161.5" y="145.8">1</text>
<text x="161.8" y="148.4">2</text>
<text x="171.6" y="150.9">3</text>
</g>
</svg>
